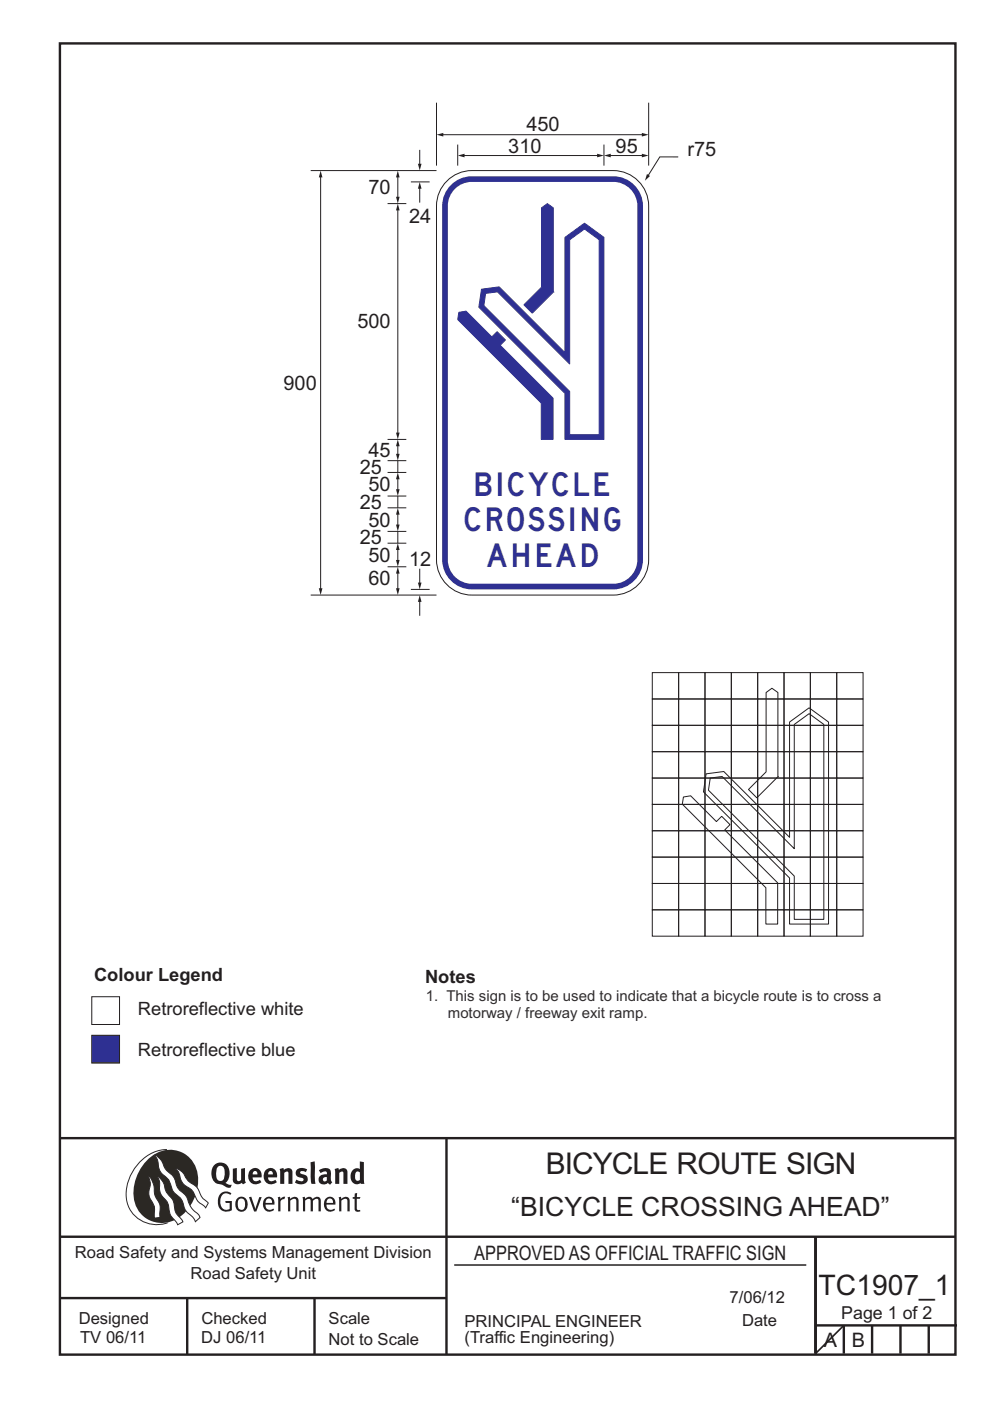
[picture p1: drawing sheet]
<svg xmlns="http://www.w3.org/2000/svg" width="210mm" height="297mm" viewBox="0 0 210 297" stroke-linecap="round" stroke-linejoin="round" font-family="sans-serif">
<g fill="none" stroke="#231f20" stroke-width=".21">
<path d="M138.4 142.6h5.5v5.6h-5.5zM138.4 148.2h5.5v5.6h-5.5zM138.4 153.8h5.5v5.6h-5.5zM138.4 159.4h5.5v5.6h-5.5zM143.9 142.6h5.6v5.6h-5.6zM143.9 148.2h5.6v5.6h-5.6zM143.9 153.8h5.6v5.6h-5.6zM143.9 159.4h5.6v5.6h-5.6zM149.5 142.6h5.6v5.6h-5.6zM149.5 148.2h5.6v5.6h-5.6zM149.5 153.8h5.6v5.6h-5.6zM149.5 159.4h5.6v5.6h-5.6z"/>
<path d="M155.1 142.6h5.6v5.6h-5.6zM155.1 148.2h5.6v5.6h-5.6zM155.1 153.8h5.6v5.6h-5.6zM155.1 159.4h5.6v5.6h-5.6zM160.7 142.6h5.6v5.6h-5.6zM160.7 148.2h5.6v5.6h-5.6zM160.7 153.8h5.6v5.6h-5.6zM160.7 159.4h5.6v5.6h-5.6zM166.3 142.6h5.6v5.6h-5.6zM166.3 148.2h5.6v5.6h-5.6zM166.3 153.8h5.6v5.6h-5.6zM166.3 159.4h5.6v5.6h-5.6z"/>
<path d="M171.9 142.6h5.6v5.6h-5.6zM171.9 148.2h5.6v5.6h-5.6zM171.9 153.8h5.6v5.6h-5.6zM171.9 159.4h5.6v5.6h-5.6zM177.5 142.6h5.6v5.6h-5.6zM177.5 148.2h5.6v5.6h-5.6zM177.5 153.8h5.6v5.6h-5.6zM177.5 159.4h5.6v5.6h-5.6zM138.4 165h5.5v5.5h-5.5zM138.4 170.5h5.5v5.6h-5.5zM138.4 176.1h5.5v5.6h-5.5zM143.9 165h5.6v5.5h-5.6z"/>
<path d="M143.9 170.5h5.6v5.6h-5.6zM143.9 176.1h5.6v5.6h-5.6zM149.5 165h5.6v5.5h-5.6zM149.5 170.5h5.6v5.6h-5.6zM149.5 176.1h5.6v5.6h-5.6zM155.1 165h5.6v5.5h-5.6zM155.1 170.5h5.6v5.6h-5.6zM155.1 176.1h5.6v5.6h-5.6zM160.7 165h5.6v5.5h-5.6zM160.7 170.5h5.6v5.6h-5.6zM160.7 176.1h5.6v5.6h-5.6zM166.3 165h5.6v5.5h-5.6z"/>
<path d="M166.3 170.5h5.6v5.6h-5.6zM166.3 176.1h5.6v5.6h-5.6zM171.9 165h5.6v5.5h-5.6zM171.9 170.5h5.6v5.6h-5.6zM171.9 176.1h5.6v5.6h-5.6zM177.5 165h5.6v5.5h-5.6zM177.5 170.5h5.6v5.6h-5.6zM177.5 176.1h5.6v5.6h-5.6zM138.4 181.7h5.5v5.6h-5.5zM138.4 187.3h5.5v5.6h-5.5zM138.4 192.9h5.5v5.6h-5.5zM143.9 181.7h5.6v5.6h-5.6z"/>
<path d="M143.9 187.3h5.6v5.6h-5.6zM143.9 192.9h5.6v5.6h-5.6zM149.5 181.7h5.6v5.6h-5.6zM149.5 187.3h5.6v5.6h-5.6zM149.5 192.9h5.6v5.6h-5.6zM155.1 181.7h5.6v5.6h-5.6zM155.1 187.3h5.6v5.6h-5.6zM155.1 192.9h5.6v5.6h-5.6zM160.7 181.7h5.6v5.6h-5.6zM160.7 187.3h5.6v5.6h-5.6zM160.7 192.9h5.6v5.6h-5.6zM166.3 181.7h5.6v5.6h-5.6z"/>
<path d="M166.3 187.3h5.6v5.6h-5.6zM166.3 192.9h5.6v5.6h-5.6zM171.9 181.7h5.6v5.6h-5.6zM171.9 187.3h5.6v5.6h-5.6zM171.9 192.9h5.6v5.6h-5.6zM177.5 181.7h5.6v5.6h-5.6zM177.5 187.3h5.6v5.6h-5.6zM177.5 192.9h5.6v5.6h-5.6zM96.4 268.2h74.6"/>
</g>
<g fill="none" stroke="#231f20" stroke-width=".51">
<path d="M12.7 9.2h190v278h-190zM12.7 241.3h189.9M94.7 241.4v45.8M12.7 262.2h190.1M12.7 275.2h82M39.7 275.2v12M66.7 275.2v12M173 262.2v24.8M173 281h30M179 281v6M185 281v6M191 281v6"/>
<path d="M197 281v6"/>
</g>
<path d="M35.4 243.7a9.3 9.3 0 0 0-8.6 8.6 6.5 6.5 0 0 0 8.8 7" fill="none" stroke="#2b2824" stroke-width=".21"/>
<path d="M31.4 245.8a6.1 6.1 0 0 1 6.8-1.6 6.1 6.1 0 0 1 3.8 5.7 9.5 9.5 0 0 1-5.9 9.2 6 6 0 0 1-7.8-6.3 10.3 10.3 0 0 1 3.1-7z" fill-rule="evenodd" fill="#2b2824"/>
<g fill="#fff" stroke="#2b2824" stroke-width=".21">
<path d="M31.6 249.4a1.47 1.47 0 0 1 .7 1.1l.4 1.5a4.1 4.1 0 0 0 1.1 3l.2 1.1v2l-1.2 .2-.1-1a3.9 3.9 0 0 0-.9-3.3 5 5 0 0 1 .1-2.9z" fill-rule="evenodd"/>
<path d="M37.2 247.7l.6 .2a4.2 4.2 0 0 1 1.9 2.3l1.1 .8a3.2 3.2 0 0 1 1.7 2.3l.6 .8 1.1 1-.6 1-.4-.5a3.8 3.8 0 0 1-2-2.6 4.6 4.6 0 0 0-2-1.7 5.1 5.1 0 0 1-1.3-2.8z" fill-rule="evenodd"/>
<path d="M32.8 244.9a3.4 3.4 0 0 1 2 2.5l.8 1a4.3 4.3 0 0 1 2 3.2l.6 .9a5 5 0 0 1 2.1 3.1l.7 .9a2.97 2.97 0 0 1 1.4 1.6l-1 .9a3.2 3.2 0 0 0-1.5-1.8l-.7-.9a4.6 4.6 0 0 0-2.2-3.3 4 4 0 0 1-1-2.4 4 4 0 0 0-1.6-1.7 3.6 3.6 0 0 1-.9-2.7z" fill-rule="evenodd"/>
<path d="M33.4 249.4l.8 .7 .6 1a4.4 4.4 0 0 0 1.7 3.1l.4 .9a3.9 3.9 0 0 0 1.6 3.4l.3 .6-1.1 .6a3.5 3.5 0 0 0-1.4-1.8l-.2-.5a5.9 5.9 0 0 0-1-3.1 3.6 3.6 0 0 1-1.2-3.5z" fill-rule="evenodd"/>
</g>
<g fill="#231f20">
<path d="M46.8 253.1a1.74 1.74 0 0 1 2.3-.1l-.2 .3a1.25 1.25 0 0 0-1.5-.2 1.25 1.25 0 0 0-.7 1.2 1.74 1.74 0 0 0 1.3 2.2l.7-.2v-1.2h-.8l-.1-.5h1.4v2a1.92 1.92 0 0 1-2.2 0 1.92 1.92 0 0 1-.8-2.1l.3-1z" fill-rule="evenodd"/>
<path d="M50.6 254.4a.88 .88 0 0 1 1.1-.1 .88 .88 0 0 1 .3 1.1 .88 .88 0 0 1-.8 1.1l-.5-.2a2.24 2.24 0 0 1-.1-1.9zM50.3 254.1a1.93 1.93 0 0 0 .4 2.7 1.47 1.47 0 0 0 1.5-.4 1.47 1.47 0 0 0 .3-1.6 1.27 1.27 0 0 0-.9-1 1.27 1.27 0 0 0-1.3 .3z" fill-rule="evenodd"/>
<path d="M52.8 253.8l.5-.1 .9 2.6 .8-2.5h.5l-1.1 3.1h-.5z" fill-rule="evenodd"/>
<path d="M56.7 254.2a.72 .72 0 0 1 .8 .1 .72 .72 0 0 1 .2 .7h-1.4zM56.4 253.9a1.74 1.74 0 0 0 .5 3l1.1-.3 .1-.1-.1-.3a.96 .96 0 0 1-1.2 .2 .96 .96 0 0 1-.5-1h1.9a1.25 1.25 0 0 0-.4-1.4 1.25 1.25 0 0 0-1.4-.1z" fill-rule="evenodd"/>
<path d="M58.9 253.9l.5-.2 .1 .5 .4-.4 .6-.1-.2 .6a.67 .67 0 0 0-.8 .6v1.9h-.5z" fill-rule="evenodd"/>
<path d="M61 253.9l.4-.2 .2 .4a.93 .93 0 0 1 1-.4 .93 .93 0 0 1 .7 .8v2.3h-.5v-2.4a.83 .83 0 0 0-1.2 .2v2.2h-.5z" fill-rule="evenodd"/>
<path d="M64.2 253.8l.4-.1 .2 .4a.87 .87 0 0 1 .8-.4 .87 .87 0 0 1 .7 .5h.1a.89 .89 0 0 1 .9-.5 .89 .89 0 0 1 .7 .8v2.3h-.4l-.1-2.5a.87 .87 0 0 0-1.1 .3v2.2h-.5l-.1-2.5a.8 .8 0 0 0-1.1 .3v2.2h-.4z" fill-rule="evenodd"/>
<path d="M69.6 254.2a.72 .72 0 0 1 .8 .1 .72 .72 0 0 1 .2 .7h-1.3zM69.3 253.9a1.74 1.74 0 0 0 .6 3l1.1-.3 .1-.1-.2-.3a.96 .96 0 0 1-1.1 .2 .96 .96 0 0 1-.5-1h1.8a1.25 1.25 0 0 0-.4-1.4 1.25 1.25 0 0 0-1.4-.1z" fill-rule="evenodd"/>
<path d="M71.8 253.9l.5-.2 .2 .4a.93 .93 0 0 1 .9-.4 .93 .93 0 0 1 .8 .8v2.3h-.5l-.1-2.4a.83 .83 0 0 0-1.2 .2v2.2h-.5z" fill-rule="evenodd"/>
<path d="M75.3 253l.5-.1-.1 .9h.8l-.2 .4h-.6v2.2l.2 .1h.5v.3a.76 .76 0 0 1-1.2-.6v-2h-.4v-.4h.4z" fill-rule="evenodd"/>
<path d="M46.2 247.4l.4-.2a.95 .95 0 0 1 1.1 1.3v.3a1.13 1.13 0 0 1-1 1.6 1.39 1.39 0 0 1-.9-1.8l.2-.9zM45.6 246.8a2.61 2.61 0 0 0 .5 4.2l1.1 .2a1.66 1.66 0 0 0 1.7 .6l.3-.6h-.7l-.7-.4a2.7 2.7 0 0 0-.1-4.1 1.97 1.97 0 0 0-2.1 .1z" fill-rule="evenodd"/>
<path d="M49.4 247.8l.8-.2 .1 2.6 .3 .2 .5-.3v-2.3l.9-.2v2.6l.2 .5-.6 .4-.3-.3a1.12 1.12 0 0 1-1.3 .2 1.12 1.12 0 0 1-.6-1.1z" fill-rule="evenodd"/>
<path d="M53.8 248.4l.6-.1 .2 .7h-1zM53 248.2a1.74 1.74 0 0 0 .1 2.4 1.74 1.74 0 0 0 2.3 0l-.3-.5a.85 .85 0 0 1-.9 .3 .85 .85 0 0 1-.6-.8h1.9a1.47 1.47 0 0 0-.7-1.8 1.47 1.47 0 0 0-1.8 .4z" fill-rule="evenodd"/>
<path d="M57.1 248.4l.5-.1 .3 .7h-1zM56.2 248.2a1.74 1.74 0 0 0 .1 2.4 1.74 1.74 0 0 0 2.4 0l-.3-.5a.85 .85 0 0 1-1 .3 .85 .85 0 0 1-.5-.8h1.9a1.47 1.47 0 0 0-.7-1.8 1.47 1.47 0 0 0-1.9 .4z" fill-rule="evenodd"/>
<path d="M59.3 247.9l.8-.3 .2 .4a.99 .99 0 0 1 1.1-.3 .99 .99 0 0 1 .6 .9v2.4h-.8l-.1-2.5a.56 .56 0 0 0-.8 .2v2.3h-.9z" fill-rule="evenodd"/>
<path d="M62.9 248.1a1.97 1.97 0 0 1 2.3-.2l-.4 .6a.7 .7 0 0 0-1.1 .2l.4 .2a1.06 1.06 0 0 1 1.2 1 1.06 1.06 0 0 1-.9 1.1 2.32 2.32 0 0 1-1.8-.3l.3-.6 .1 .1a.86 .86 0 0 0 1.4-.1 .85 .85 0 0 0-.9-.5 .94 .94 0 0 1-.6-1.5z" fill-rule="evenodd"/>
<path d="M68.6 249.8l.7-.2v.7l-.6 .2-.2-.5zM67.6 248.1l.5 .6a1.1 1.1 0 0 1 1.2-.2v.5a1.27 1.27 0 0 0-1.3 .2 1.27 1.27 0 0 0-.3 1.4 1.24 1.24 0 0 0 1.9 .2l.4 .4 .4-.6a1.3 1.3 0 0 1-.2-1.4 1.22 1.22 0 0 0-.4-1.4 2.31 2.31 0 0 0-2.2 .3z" fill-rule="evenodd"/>
<path d="M71 247.9l.7-.3 .2 .4a.99 .99 0 0 1 1.1-.3 .99 .99 0 0 1 .7 .9v2.4h-.9v-2.5a.56 .56 0 0 0-.8 .2v2.3h-.9z" fill-rule="evenodd"/>
<path d="M75.6 248.4h.3l.4 .2v1.6l-.6 .2a1.49 1.49 0 0 1-.1-2zM76.3 246.2v1.7a1.43 1.43 0 0 0-1.5 .2 1.43 1.43 0 0 0-.4 1.4 1.33 1.33 0 0 0 .6 1.4 1.33 1.33 0 0 0 1.5-.1v.2h.8l-.1-4.6z" fill-rule="evenodd"/>
<path d="M65.9 246.4l.8-.2 .2 4.8h-.8l-.2-1.1z" fill-rule="evenodd"/>
</g>
<path d="M19.5 219.5h5.9v5.9h-5.9z" fill-rule="evenodd" fill="#2e3092" stroke="#231f20" stroke-width=".21"/>
<path d="M19.5 211.3h5.9v5.9h-5.9z" fill-rule="evenodd" fill="#fff" stroke="#231f20" stroke-width=".21"/>
<path d="M92.6 21.8v13.3M93.5 28.6h43.2" fill="none" stroke="#231f20" stroke-width=".21"/>
<g fill="#231f20">
<path d="M136.1 28.2l1.5 .4-1.5 .3z"/>
<path d="M92.6 28.6l1.4-.4v.7z"/>
</g>
<path d="M129 33h7.7" fill="none" stroke="#231f20" stroke-width=".21"/>
<g fill="#231f20">
<path d="M136.1 32.6l1.5 .4-1.5 .4z"/>
<path d="M128.1 33l1.4-.4v.8z"/>
</g>
<path d="M143.9 33.3h-4l-2.6 4.3" fill="none" stroke="#231f20" stroke-width=".21"/>
<path d="M137.2 36.9l.7 .4-1.1 1z" fill="#231f20"/>
<path d="M94.4 38.8a7.5 7.5 0 0 1 5.7-2.6h30a7.5 7.5 0 0 1 7.5 7.5v75a7.5 7.5 0 0 1-7.5 7.5h-30a7.5 7.5 0 0 1-7.5-7.5v-75a7.5 7.5 0 0 1 1.8-4.9zM137.6 21.8v13.3" fill="none" stroke="#231f20" stroke-width=".21"/>
<path d="M95.6 39.2a6.3 6.3 0 0 1 4.5-1.8h30a6.3 6.3 0 0 1 6.3 6.3v75a6.3 6.3 0 0 1-6.3 6.3h-30a6.3 6.3 0 0 1-6.3-6.3v-75a6.3 6.3 0 0 1 1.8-4.5z" fill-rule="evenodd" fill="#2e3092"/>
<path d="M96.8 39.8a5.1 5.1 0 0 1 3.3-1.2h30a5.1 5.1 0 0 1 5.1 5.1v75a5.1 5.1 0 0 1-5.1 5.1h-30a5.1 5.1 0 0 1-5.1-5.1v-75a5.1 5.1 0 0 1 1.8-3.9z" fill-rule="evenodd" fill="#fff"/>
<path d="M97.1 30.7v4.4M98 33h29.2M128.1 30.7v4.4" fill="none" stroke="#231f20" stroke-width=".21"/>
<g fill="#231f20">
<path d="M97.1 33l1.4-.4v.8z"/>
<path d="M126.7 32.6l1.4 .4-1.4 .4z"/>
</g>
<path d="M82.2 115.2h4M84.4 116.1v3.2M65.9 126.2h26.7" fill="none" stroke="#231f20" stroke-width=".21"/>
<g fill="#231f20">
<path d="M84.4 115.2l.4 1.4h-.8z"/>
<path d="M84 118.7h.8l-.4 1.5z"/>
</g>
<path d="M65.9 36.2h26.7M84.4 44.1v48.2M82.2 120.2h4" fill="none" stroke="#231f20" stroke-width=".21"/>
<g fill="#231f20">
<path d="M84.4 43.2l.4 1.4h-.8z"/>
<path d="M84 91.7h.8l-.4 1.5z"/>
</g>
<path d="M84.4 37.1v5.2M82.2 43.2h4" fill="none" stroke="#231f20" stroke-width=".21"/>
<g fill="#231f20">
<path d="M84 41.7h.8l-.4 1.5z"/>
<path d="M84.4 36.2l.4 1.4h-.8z"/>
</g>
<path d="M68 37.1v88.2" fill="none" stroke="#231f20" stroke-width=".21"/>
<g fill="#231f20">
<path d="M67.6 124.7h.8l-.4 1.5z"/>
<path d="M68 36.2l.4 1.4h-.8z"/>
</g>
<path d="M89 31.8v3.5" fill="none" stroke="#231f20" stroke-width=".21"/>
<path d="M88.6 34.7h.8l-.4 1.5z" fill="#231f20"/>
<path d="M84.4 121.1v4.2" fill="none" stroke="#231f20" stroke-width=".21"/>
<g fill="#231f20">
<path d="M84 124.7h.8l-.4 1.5z"/>
<path d="M84.4 120.2l.4 1.4h-.8z"/>
</g>
<path d="M87.1 38.6h4M89 39.5v3.5" fill="none" stroke="#231f20" stroke-width=".21"/>
<path d="M89 38.6l.4 1.4h-.8z" fill="#231f20"/>
<path d="M89 127.1v3.5" fill="none" stroke="#231f20" stroke-width=".21"/>
<path d="M89 126.2l.4 1.4h-.8z" fill="#231f20"/>
<path d="M87.1 125h4M89 120.6v3.5" fill="none" stroke="#231f20" stroke-width=".21"/>
<path d="M88.6 123.5h.8l-.4 1.5z" fill="#231f20"/>
<path d="M82.2 112.7h4M82.2 105.2h4M82.2 107.7h4M84.4 105.2v2.5M84.4 112.7v2.5M84.4 108.6v3.2" fill="none" stroke="#231f20" stroke-width=".21"/>
<g fill="#231f20">
<path d="M84.4 107.7l.4 1.4h-.8z"/>
<path d="M84 111.2h.8l-.4 1.5z"/>
</g>
<path d="M82.2 97.7h4M84.4 97.7v2.5M82.2 100.2h4M84.4 101.1v3.2" fill="none" stroke="#231f20" stroke-width=".21"/>
<g fill="#231f20">
<path d="M84.4 100.2l.4 1.4h-.8z"/>
<path d="M84 103.7h.8l-.4 1.5z"/>
</g>
<path d="M82.2 93.2h4M84.4 94.1v2.7" fill="none" stroke="#231f20" stroke-width=".21"/>
<g fill="#231f20">
<path d="M84.4 93.2l.4 1.4h-.8z"/>
<path d="M84 96.2h.8l-.4 1.5z"/>
</g>
<path d="M103 62.2l-.4 2.6 18.2 18.2v9.2h6.3v-41.4l-3.1-2.2-3.2 2.2v26.4l-15.3-15.3zM102.1 61.3l3.8-.5 13.9 14v-24.5l4.2-3 4.1 3v42.9h-8.3v-9.8l-18.2-18.3zM97.3 66.2l1.5-.2 5.5 5.4 1.1-1.1 1.8 1.8-1.1 1.1 11.2 11.2v8.8h-2.5v-7.7l-17.7-17.8zM114.9 44.1l1.2-.9 1.3 .9v17.8l-4.5 4.5-1.8-1.8 3.8-3.7z" fill-rule="evenodd" fill="#2e3092"/>
<path d="M114.9 44.1l1.2-.9 1.3 .9v17.8l-4.5 4.5-1.8-1.8 3.8-3.7zM97.3 66.2l1.5-.2 5.5 5.4 1.1-1.1 1.8 1.8-1.1 1.1 11.2 11.2v8.8h-2.5v-7.7l-17.7-17.8zM102.1 61.3l3.8-.5 13.9 14v-24.5l4.2-3 4.1 3v42.9h-8.3v-9.8l-18.2-18.3zM103 62.2l2.5-.3 15.3 15.3v-26.4l3.2-2.2 3.1 2.2v41.4h-6.3v-9.2l-18.2-18.2zM117.4 61.9h.1" fill="none" stroke="#2e3092" stroke-width=".21"/>
<path d="M162.5 146.8l1.2-.9 1.3 .9v17.9l-4.5 4.5-1.7-1.8 3.7-3.7zM145 169l1.5-.3 5.5 5.5 1.1-1.1 1.7 1.7-1.1 1.2 11.2 11.2v8.7h-2.5v-7.7l-17.7-17.7zM149.8 164.1l3.7-.5 14 13.9v-24.4l4.1-3 4.1 3v42.8h-8.2v-9.7l-18.3-18.3zM150.6 165l2.6-.4 15.3 15.3v-26.3l3.1-2.3 3.1 2.3v41.3h-6.2v-9.2l-18.2-18.2zM165 164.7h.1" fill="none" stroke="#231f20" stroke-width=".21"/>
<path d="M179 281l-6 6" fill="none" stroke="#231f20" stroke-width=".35"/>
<text font-size="6.4" fill="#231f20" x="115.7" y="248.8">BICYCLE ROUTE SIGN</text>
<text font-size="6" fill="#231f20" x="173.6" y="274.6">TC1907_1</text>
<text font-size="5.6" fill="#231f20" x="108.4" y="257.8">“BICYCLE CROSSING AHEAD”</text>
<g font-size="5" fill="#2e3092">
<text x="100.9" y="105.2">BICYCLE</text>
<text x="98.6" y="112.7">CROSSING</text>
<text x="103.4" y="120.2">AHEAD</text>
</g>
<g font-size="4.2" fill="#231f20">
<text x="111.7" y="27.7">450</text>
<text x="107.8" y="32.5">310</text>
<text x="130.6" y="32.5">95</text>
<text x="145.8" y="33">r75</text>
<text x="78.2" y="41.2">70</text>
<text x="86.8" y="47.2">24</text>
<text x="75.8" y="69.5">500</text>
<text x="60.1" y="82.7">900</text>
<text x="76.3" y="100.4">25</text>
<text x="78.2" y="96.9">45</text>
<text x="76.3" y="107.9">25</text>
<text x="78.2" y="104.2">50</text>
<text x="78.2" y="111.7">50</text>
<text x="76.3" y="115.4">25</text>
<text x="78.2" y="119.2">50</text>
<text x="78.2" y="124.1">60</text>
<text x="86.8" y="120">12</text>
<text x="100.6" y="267.2">APPROVED AS OFFICIAL TRAFFIC SIGN</text>
<text x="174.7" y="285.6">A</text>
<text x="180.7" y="285.6">B</text>
</g>
<g font-size="3.9" fill="#231f20">
<text x="19.9" y="208">Colour Legend</text>
<text x="90.2" y="208.4">Notes</text>
<text x="29.3" y="215.3">Retroreflective white</text>
<text x="29.3" y="223.8">Retroreflective blue</text>
</g>
<text font-size="3.8" fill="#231f20" x="178.4" y="279.6">Page 1 of 2</text>
<g font-size="3.5" fill="#231f20">
<text x="15.9" y="266.8">Road Safety and Systems Management Division</text>
<text x="40.4" y="271.1">Road Safety Unit</text>
<text x="16.7" y="280.7">Designed</text>
<text x="42.7" y="280.7">Checked</text>
<text x="69.7" y="280.7">Scale</text>
<text x="98.5" y="281.4">PRINCIPAL ENGINEER</text>
<text x="154.8" y="276.2">7/06/12</text>
<text x="157.4" y="281.2">Date</text>
<text x="17" y="284.8">TV 06/11</text>
<text x="42.7" y="284.8">DJ 06/11</text>
<text x="69.7" y="285.2">Not to Scale</text>
<text x="98.5" y="284.8">(Traffic Engineering)</text>
</g>
<g font-size="3.2" fill="#2d2e2f">
<text x="90.3" y="212.3">1. This sign is to be used to indicate that a bicycle route is to cross a</text>
<text x="95" y="215.8">motorway / freeway exit ramp.</text>
</g>
</svg>
